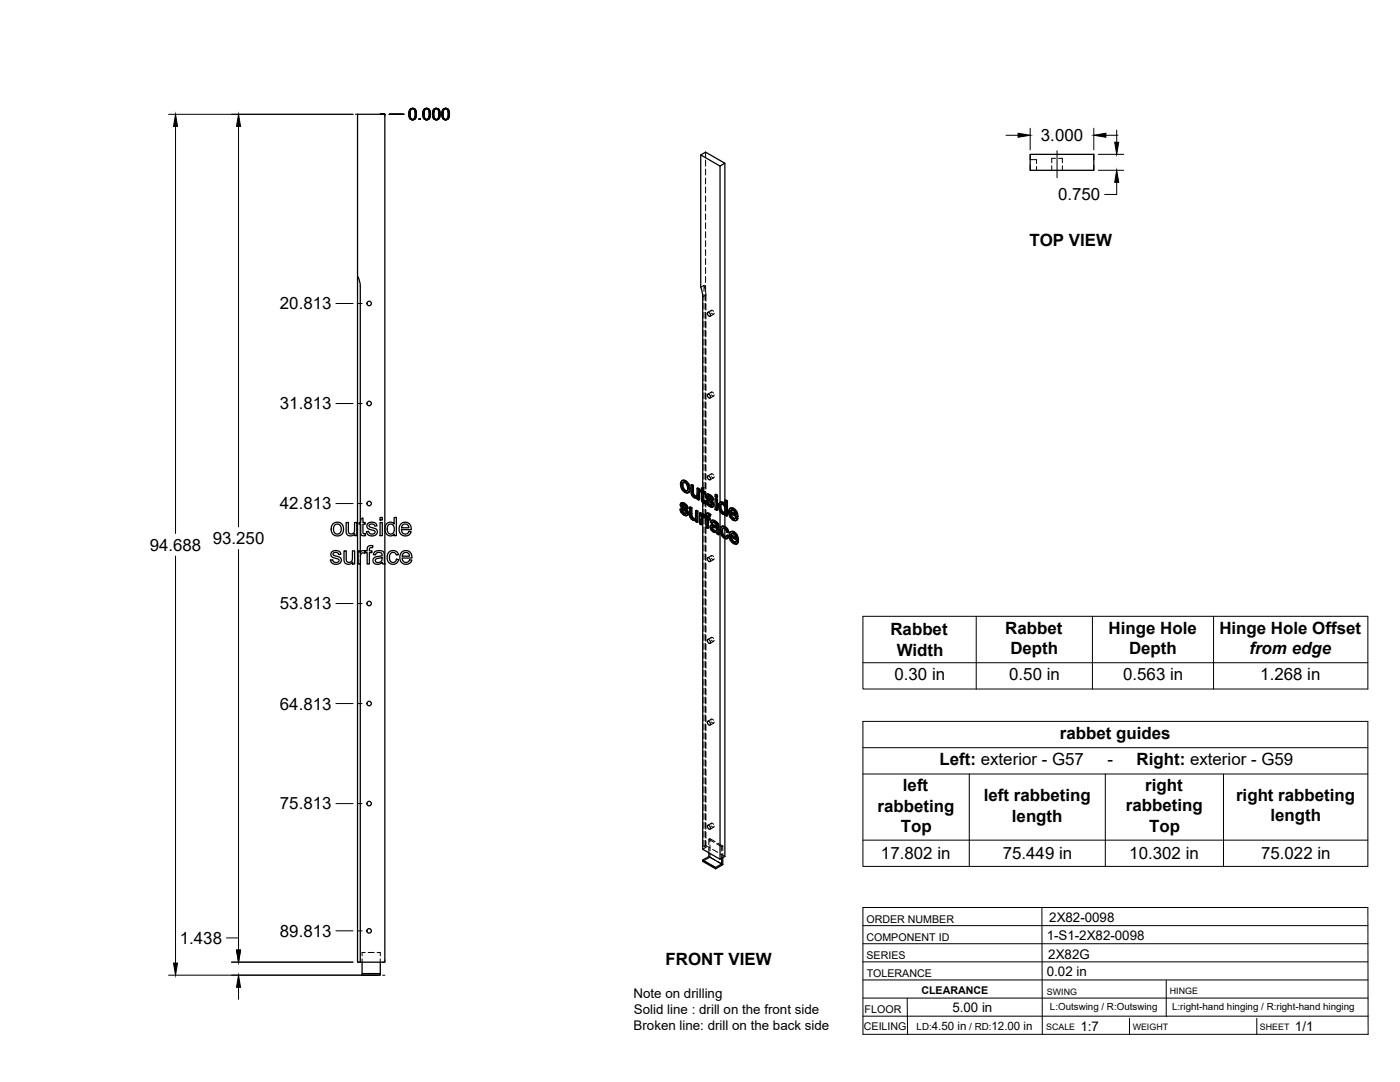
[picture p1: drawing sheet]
<svg xmlns="http://www.w3.org/2000/svg" width="559mm" height="432mm" viewBox="0 0 559 432" stroke-linecap="round" stroke-linejoin="round" font-family="sans-serif">
<!-- layer: Visible -->
<g fill="none" stroke="#000" stroke-width=".51">
<path d="M279.7 61.8l7.7 4.5v134.2M287.4 66.3l1.9-1.1-7.7-4.5-1.9 1.1v52.8l.8 3.8v76.2M289.3 65.2v135.8M411.2 61.6h25.4v6.4h-25.4zM142.7 110.2v273.8h1.1M142.7 110.2v-64.6h10.9v179.3M142.7 110.2l.9 2.3 .2 1.8v94.2M282.5 124.7a.93 .93 0 0 1 .9 .5 .93 .93 0 0 1-.2 1.1l-.8-.9zM282.5 157.3a.93 .93 0 0 1 .9 .6 .93 .93 0 0 1-.2 1l-.8-.9zM272.2 191.8l.8-.2 .7 .2zM272.2 191.8l-.5 .7-.1 .8 .5 1.9 1.6 1.5h.7l.5-.3M272.3 193.6l.3 1.5"/>
<path d="M272.6 195.1l.3-.2 .8 .8-.3 .2zM272.8 192.5l-.2 .9M272.9 194.9l-.3-1.5-.3 .1 .2-.8 .5-.2 .9 .6 .5 1.4-.2 1.4h-.8M273.4 192l1 1a1.92 1.92 0 0 1 1 2M273.7 195.7l.5 .2M273.7 191.8l1.2 1.3M274.6 193.3l.5 1.9 .3-.2-.2 1.2M275.1 195.2l-.2 1.2 .3-.2-.6 .5M275.8 193.5l.7 .4 .3-.2v3.2M276.5 193.9v3.1l.3-.1 .3 .6M276.5 197.1l.3 .6 .3-.2 .5 .4M276.8 197.7l.4 .4h.9l-.3 .1"/>
<path d="M276.8 193.7l-.7-.3-.3 .1v2.9l.3 1.1 .8 1a.97 .97 0 0 0 1.4 .1v.6l.5 .4M277.2 198.1l.6 .1M278.2 194.9l.6 .4 .4-.2v4.3l-.4 .2v-4.3M278.3 198.6l-.3 .2M279.2 195.1l-.7-.4-.3 .2v2.6l-.4 .7M280 195.5l-.5 .1v.6l.5 .3v3.3l.8 1h.8l-.1-.7-.6 .1M280 194.8l.9-.2v1.5M280.6 194.8v1.5l.3-.2 .6 .3M280.6 196.3l.6 .3 .3-.2v.6l-.3 .2v-.6M280.6 199.8l.7 .2M280.7 200l.8 .1M280.9 194.6l-.9 .2v1.1l-.5-.3"/>
<path d="M280.9 197v2.6M281.2 197.2l-.6-.4v2.9l.5 .1M281.6 199.9l.6 .2M282.1 197.3l1.3 .1M282.3 198.3l.1 .3 .3-.2 .2 .4M282.4 198.6l.2 .3a1.16 1.16 0 0 1 1.4 .8l.4 .4M282.4 197.2l-.4 .2M282.5 197.4l.6 .2 .3-.2 .7 .6M282.5 199.9l-.6-.2-.3 .2 .4 1.2 .9 .9a1.24 1.24 0 0 0 1.6 .2M282.5 189.9a.93 .93 0 0 1 .9 .6 .93 .93 0 0 1-.2 1l-.8-.9zM282.6 198v.1M282.6 198.9l1.5 1.4 .3-.2 .4 .7"/>
<path d="M282.7 198.4l-.1-.3-.3 .2 .1-.2 1 .3 .5 1 .6 .2M282.8 197.2l-.9 .3-.2 .9 .4 .8 1.9 1.8-.2 .7M283.1 197.6l.7 .6 .3-.2 .5 .7M283.8 198.2l.5 .7 .3-.2 .2 .8-.3 .1-.2-.7M285.4 199.1l.3-.2 .7 .3-.4 .2zM285.4 197.4l.3-.2 .7 .4-.4 .2zM285.4 199.1v4.2l.6 .4M285.4 197.4v.8l.6 .4M286.4 199.2v4.3l-.4 .2v-4.3M286.4 197.6v.8l-.4 .2v-.8M289.4 199.7l.6 .3 .3-.1v5.9l-.3 .2v-6M290.3 199.9l-.6-.4-.3 .2v2.1l-.4-.7"/>
<path d="M133 209l1.7-.6 1.4 .5 .9 1.2v2.2l-.8 1.1-1.8 .5-1.5-.7-.7-1.6a2.9 2.9 0 0 1 .8-2.6zM133.5 209.6l1.2-.5 .7 .2 .5 .6 .3 1.7-.8 1.4-1.2 .1-.8-.6-.3-1.6zM137.3 219.8h.9v3a1.32 1.32 0 0 0 1.3 1.7 1.32 1.32 0 0 0 1.2-1.8v-2.9h.9v5.3h-.8v-.8a1.86 1.86 0 0 1-2.3 .9 1.86 1.86 0 0 1-1.2-2.1zM138.2 208.5h.8l.1 3.8a1.31 1.31 0 0 0 1.7 .7 1.31 1.31 0 0 0 .7-1.7v-2.8h.9v5.3h-.8v-.8a1.86 1.86 0 0 1-2.2 .8 1.86 1.86 0 0 1-1.2-2zM143 219.8h.7v.8a1.28 1.28 0 0 1 2.1-.6l.8-.2v-1.1a1.56 1.56 0 0 1 2.2-.9l-.1 .8a.81 .81 0 0 0-.9 0 .81 .81 0 0 0-.4 .8v.4h1.1v.7h-1.1v4.6h-.8v-4.6h-.8v-.4l-.3 .7-.8-.2-.7 .5-.2 4h-.8zM143.8 209.2v11.3M144 207.2l.9-.5v1.8h.9v.7h-.9v3.4l.2 .4h.7l.1 .8h-1.3l-.6-.7v-3.9h-.7v-.7h.7zM146.7 209l.9-.5 1.4-.1a1.53 1.53 0 0 1 1.4 1.5l-.8 .1a1.17 1.17 0 0 0-1.2-.9 1.17 1.17 0 0 0-1.1 .8l.4 .5 2.1 .5a1.6 1.6 0 0 1 .7 2.1 1.6 1.6 0 0 1-2 .9l-1.5-.4-.7-1.3 .9-.2 .4 .9 .5 .2 1.3-.2a.73 .73 0 0 0 .3-.9 .73 .73 0 0 0-.9-.4l-1.1-.3a1.41 1.41 0 0 1-1-2.3zM151.7 208.5h.9v5.3h-.9zM151.7 206.5h.9v1h-.9zM154.2 209.1l1.2-.7a1.86 1.86 0 0 1 1.9 .7v-2.6h.9v7.3h-.8v-.7a2.17 2.17 0 0 1-2.7 .5 2.17 2.17 0 0 1-1.1-2.5zM155 209.5l1.3-.3 .9 1v2l-.8 .9-1-.1-.7-.9-.1-1.5z"/>
<path d="M160 209.1a2.46 2.46 0 0 1 2.9-.4 2.46 2.46 0 0 1 1.2 2.7h-3.9l.3 1 .8 .7a1.46 1.46 0 0 0 1.9-1l.9 .1-.5 .9-.9 .7h-1.5l-1.2-.6-.7-1.7 .1-1.2zM160.7 209.5l.6-.3h1l.6 .6 .3 .8h-2.9zM271.4 203.3l.6 .2M271.9 200.7l1.3 .1M272 203.5l.4-.2 .2 .9-.3 .1zM272.1 201.7l.7 .5M272.2 202l.2 .4a1.49 1.49 0 0 1 1.6 .9l.3 .2M272.2 200.6l-.4 .2M272.3 204.3l.7 .7h.8M272.3 200.8l.6 .2 .3-.2 .8 .6M272.4 203.3l-.7-.2-.3 .2 .5 1.3 .8 .8a1.26 1.26 0 0 0 1.6 .2M272.4 202.4l1.5 1.3 .4-.2 .4 .7"/>
<path d="M272.5 201.4l-.1 .1M272.5 201.8l-.1-.3-.3 .2 .1-.2 1 .3 .5 1 .7 .3M272.6 204.2l.7 .6M272.6 200.6l-.8 .2-.3 .9 .4 .9 1.8 1.7 .2 .5-.3 .3M272.9 201l.7 .6 .4-.2 .5 .7M273 205l.6 .1M273.6 201.6l.5 .7 .4-.2 .2 .8-.3 .2-.3-.8M273.7 205.1h-.1M273.9 203.7l.4 .6 .4-.1 .1 .7M274.3 204.3l.2 .8 .3-.2-.2 .6M274.5 205.1l-.2 .5 .3-.1-.4 .3M275.2 202.4l.7 .4 .3-.2v3.2"/>
<path d="M275.9 202.8v3.1l.3-.1 .3 .6M275.9 206l.3 .6 .3-.2 .4 .4M276.2 206.6l.4 .4h.9M276.2 202.6l-.7-.3-.3 .1v3.1l.3 1.1 .8 .8a.97 .97 0 0 0 1.4 .1M276.6 207l.6 .2M277.5 207l-.3 .2M277.6 203.8l.7 .4 .3-.2v4.3l-.3 .2v-4.3M277.7 207.5v.7l.6 .3M277.7 207.6l-.2 .1M278.6 204l-.7-.4-.3 .2v2.7l-.4 .7M279.8 205.1v.6l.7-.5 .4 .1M280 206.4l.2 2.8-.3 .2v-2.2"/>
<path d="M280.1 204.9l-.6-.3-.3 .1v4.3l.7 .4M280.2 205.4l.7-.1 .6 .4M280.3 206.1v.1M280.5 200.5v4.7l-.4 .2v-.5l-.3 .2-.6-.4M280.6 205.4l.6 .5M281 206.6l-.8-.5-.2 .3 .3-.2-.1 .8M281.2 206.5l.6 .3v3.7l.6 .4M281.2 206.5v-.4l-.2 .5M281.2 200.3l.1 .7M281.2 206.5l-.2 .1M282.2 204.9h.9l.6 .4M282.2 200.1l.3-.2 .3 .8-.3 .2z"/>
<path d="M282.4 206.6l.7 .4 .3-.2v.6l-.3 .2v-.6M282.5 204.7l-.5 .2M282.5 200.9l.7 .6h.8M282.7 207.3v3.4l-.3 .2v-3.8l.7 .5M282.7 205.7v.7M282.8 205.1l.6 .4 .3-.2-.4 .8 .1-.6M282.8 200.7l.7 .7M283.1 204.9l-.6-.2-.5 .3-.2 1.2-.6-.3 .6-.1M283.2 201.5l.6 .2M283.3 206.1a.45 .45 0 0 0-.5-.5 .45 .45 0 0 0-.4 .6v.4l.3-.2 .7 .4M283.9 209.6l.7-.2 1.4 .5M283.9 201.7h-.1"/>
<path d="M284.1 210.7l.2 .6 .3-.2 .6 .5M284.1 200.3l.4 .6 .3-.1 .2 .7M284.2 210.4l-.1 .3 .3-.2 .2 .6M284.2 209.4l-.5 .2M284.3 211.3l.5 .5h1h-1M284.3 210.3l-.1 .1M284.4 207.8l.8 .3 .3-.2 .8 .6M284.4 210.3l.8 .3a.72 .72 0 0 1 .8 .6 .72 .72 0 0 1-.5 .8M284.4 210.3l-.2 .1M284.4 210.3v.2M284.5 200.9l.2 .8 .3-.2-.2 .6M284.5 208.4l-.4 .5 .6-.5 1.1 .9a.48 .48 0 0 1 .1 .8 .48 .48 0 0 1-.7-.2l-.9-.3"/>
<path d="M284.6 209.4l-1 .3-.2 1 .7 1.1 1.1 .7a.63 .63 0 0 1 .7 0 .63 .63 0 0 1 .3 .5l.6 .4M284.7 201.7l-.2 .5 .3-.1-.5 .3M284.7 207.6l-.8 .2M285.2 208.1l.8 .6 .3-.2 .4 .5M285.5 207.9l-.8-.3-.9 .3-.3 .5 .6 .5M286 208.7l.4 .5 .3-.2 .2 .7M286.4 209.2l.2 .6 .3-.1 .1 2.9M286.6 209.8l.1 2.9 .3-.1 .1 .6-.3 .2-.1-.6M287.4 204.2v138.7l-6.9-4v-132.8M287.4 202.4l.3 1.4M287.5 200.4h1.2l.6 .6M287.7 201.3h.7l.7 .8 .3 1.1-.2 1.4"/>
<path d="M287.7 201.3l-.3 1.1 .4-.2 .3 1.4M287.7 203.8l.4-.2 .7 .8-.5 .1zM287.8 201.2l-.1 .1M287.8 200.3l-.5 .2M288 201.2l-.2 1M288.1 212l.3 1.4 .3-.2 .7 .8M288.2 210.1l.9 .2 .3-.2 1 1M288.4 213.4l.7 .8h.8M288.4 200.6l.6 .5h.4M288.4 204.6h.8M288.5 209.9l-.6 .3M288.6 210.8l-.2 1"/>
<path d="M288.7 200.4l-.9-.1-.7 .4-.2 2.1 1 2 1 .5 .5-.2v.6l.6 .3M288.8 204.4l.4 .1M289.1 210.3l.9 .8a.88 .88 0 0 1 .7 .5 .88 .88 0 0 1-.1 1l-.5-1.3M289.3 214.9v126.9l-1.9 1.1M289.3 202.6v1.7M289.3 205.2v4.9M289.3 211.1v2.9M289.4 210.1l-.9-.2-.7 .4-.4 .9 .1 1.1 .9 2 1 .7h.7M289.4 205.1l-.2 .2M290 213.7l.7 .4M290.6 212.6l-.6-.3-.6-1.1-.9-.4-.4 1.2 .3-.2 .3 1.4M290.7 214.1l.3-.1-.2 .5-.7 .5z"/>
<path d="M291 214l-.6-.5-.7 .8-.6-.1M291.3 202.9h.9a1.88 1.88 0 0 1 1.9 1.3M291.5 212.3h.9a1.88 1.88 0 0 1 1.9 1.2M291.5 204.3l2.1 1.2-.5-1.4-.9-.6-.6 .3-.1 .5 .3-.2 1.7 1M291.7 213.6l2.1 1.2-.6-1.4-.8-.5h-.4l-.3 .7 .3-.1 1.7 .9M291.8 206.1l.8 .9 .8-.1M291.8 205.1l.3 .9M292 203.5l-.2 .6M292 214.4l.3 .9M292 215.5l.8 .8h.8M292.2 212.9l-.2 .6M292.5 203.1l1 .9a1.94 1.94 0 0 1 1.1 2.1"/>
<path d="M292.6 207l.6 .1M292.7 212.4l1.1 1a1.96 1.96 0 0 1 .9 2M292.8 216.3l.5 .2M292.9 202.9l-.9-.3-1 .6-.2 1.1 .2 1.4 .7 1.1 1.2 .9h.9l.7-.8M293.1 212.2l-1-.2-.9 .7-.2 1.3 .3 1.2 .7 1.1 1.2 .8h.7l.8-.8M293.3 207l-.1 .1M293.5 216.4l-.2 .1M293.6 206.7l.6 .4M293.8 204.3l.4 1.9 .4-.1-.4 .1M293.8 216l.6 .5M293.9 213.7l.5 1.9 .3-.2-.3 .2M294.2 206.4l-2.8-1.5 .4 1.2 .3-.1 .8 .8"/>
<path d="M294.4 215.8l-2.8-1.6 .4 1.3 .3-.2 .8 .9M294.5 206.9l-.7 .8M294.5 206.9l-.6-.4-.7 .6M294.7 216.3l-.7 .8M294.7 216.3l-.6-.5-.8 .7M132.4 220.2l1.2-.5 1.1 .1a1.53 1.53 0 0 1 1.4 1.4l-.9 .1a1.17 1.17 0 0 0-1.1-.9 1.17 1.17 0 0 0-1.2 .9l.3 .3 2.8 1.1a1.85 1.85 0 0 1-.4 2.2 1.85 1.85 0 0 1-2.2 .2l-1.1-.6-.4-1 .9-.1 .3 .7 .7 .4 1.2-.2a.81 .81 0 0 0 .2-1.1 .81 .81 0 0 0-1-.3l-1.2-.4a1.35 1.35 0 0 1-.6-2.3zM143.8 225.1v158.9M149.5 220.3l.7-.4 1.2-.2 1.7 .6 .3 .6 .3 4.2h-.9l-.2-.6-1.3 .6-1.2 .1-.8-.4-.4-.7a1.74 1.74 0 0 1 2-2l.6-.1a.77 .77 0 0 0 1-.8 .77 .77 0 0 0-1-.7l-1.2 .2-.4 .7-.9-.1zM150 223.2l2.5-.7a1.62 1.62 0 0 1-.6 1.7 1.62 1.62 0 0 1-1.9 0l-.2-.5zM153.6 225.1v158.9h-9.8M155.2 220.4l1.2-.6h1.4l.8 .7 .4 .9-.8 .1a1.44 1.44 0 0 0-1.9-.9 1.44 1.44 0 0 0-.9 1.9l.2 1.1 .7 .8 1.3-.1 .6-1.1 .9 .1-.1 .5-.6 .9-.9 .4h-1.4l-.9-.6-.7-2zM160.3 220.5a2.46 2.46 0 0 1 2.9-.5 2.46 2.46 0 0 1 1.2 2.7h-3.9l.2 .9 .8 .8a1.43 1.43 0 0 0 2-1l.9 .1-.5 .9-.9 .7h-1.7l-1-.6-.6-.9-.1-1.1 .1-1z"/>
<path d="M161 220.9l.5-.4h1.1l.6 .5 .3 1h-3zM282.5 222.6a.93 .93 0 0 1 .9 .5 .93 .93 0 0 1-.2 1.1l-.8-.9zM282.5 255.2a.93 .93 0 0 1 .9 .6 .93 .93 0 0 1-.2 1l-.8-.9zM282.5 287.8a.93 .93 0 0 1 .9 .6 .93 .93 0 0 1-.2 1l-.8-.9zM282.5 329.3a.93 .93 0 0 1 .9 .6 .93 .93 0 0 1-.2 1l-.8-.8zM282.9 340.3v1.5l-2.4 1.4v.5l5.1 3v-.5l-5.1-3M282.9 341.8l5.2 3-2.5 1.4M288.1 342.5v2.3M288.5 342.3v2.8l-2.9 1.6M144.5 384v5.2h7.3v-.7h-7.3M151.8 384v4.5"/>
<circle cx="147.3" cy="121.1" r=".9"/>
<circle cx="147.3" cy="161" r=".9"/>
<circle cx="147.3" cy="200.9" r=".9"/>
<circle cx="147.3" cy="240.8" r=".9"/>
<circle cx="147.3" cy="280.8" r=".9"/>
<circle cx="147.3" cy="320.7" r=".9"/>
<circle cx="147.3" cy="371.5" r=".9"/>
</g>
<!-- layer: Hidden -->
<g fill="none" stroke="#000" stroke-width=".4">
<path d="M281.6 60.7v2M281.6 63.9v2.4M281.6 67.5v2.4M281.6 71.1v2.3M281.6 74.6v2.4M281.6 78.2v2.4M411.2 63.7h2.5v1.5M413.7 66.4v1.6M419.8 66.2v1.8M421.3 63.2h-1.5v1.8M422.5 63.2h1.5v1.8M424 66.2v1.8"/>
<path d="M281.6 81.8v2.3M281.6 85.3v2.4M281.6 88.9v2.4M281.6 92.5v2.4M281.6 96.1v2.3M281.6 99.6v2.4M281 113.9l.4 1.3M281 113.9v2.4M281 117.5v2.3M281 113.9l-1.3 .7M281.6 103.2v2.4M281.6 106.8v2.4"/>
<path d="M281.6 110.3v2.4M281.6 113.9v2.4M281.6 117.5v2.4M281.6 116.4l.1 3.8M281 121.1v2.3M281 124.6v2.4M281 128.2v2.4M281 131.8v2.3M281 135.3v2.4M281 138.9v2.4M281.6 121.1v2.3M281.6 124.6v2.4"/>
<path d="M281.6 128.2v2.4M281.6 131.8v2.4M281.6 135.3v2.4M281.6 138.9v2.4M281.7 121.4v2.4M281.7 124.9v2.4M281.7 128.5v2.4M281.7 132.1v2.4M281.7 135.7v2.3M281.7 139.2v2.4M283.8 124.2l.3-.4 .7 .5M284 123.8l-1.5 .9"/>
<path d="M284 125l.7 .5 .4-.5M284.9 125.4l-1.5 .8M281 142.5v2.4M281 146.1v2.3M281 149.6v2.4M281 153.2v2.4M281 156.8v2.4M281.6 142.5v2.4M281.6 146.1v2.3M281.6 149.6v2.4M281.6 153.2v2.4M281.6 156.8v2.4"/>
<path d="M281.7 142.8v2.4M281.7 146.4v2.4M281.7 150v2.3M281.7 153.5v2.4M281.7 157.1v2.4M283.8 156.9l.3-.5 .7 .5M284 156.5l-1.5 .8M284 157.6l.6 .5 .5-.5M284.9 158l-1.5 .9M281 160.3v2.4M281 163.9v2.4M281 167.5v2.4"/>
<path d="M281 171v2.4M281 174.6v2.4M281 178.2v2.4M281.6 160.4v2.3M281.6 163.9v2.4M281.6 167.5v2.4M281.6 171.1v2.3M281.6 174.6v2.4M281.6 178.2v2.4M281.7 160.7v2.3M281.7 164.3v2.3M281.7 167.8v2.4"/>
<path d="M281.7 171.4v2.4M281.7 175v2.3M281.7 178.5v2.4M271.9 193.1l.5 1.9-.3 .2M272.4 195l1.3 1.3-.3 .2M272.5 191.6l-.9 1.7M272.8 192.5l-.2 .1M272.9 192.4h.8l-.3 .2M273.7 192.4l.8 .9-.3 .2M273.7 196.3l.9 .3-.3 .2M274.5 195.8l-.3 .1M274.5 193.3l.3 1.4-.4 .2"/>
<path d="M274.8 194.7l-.1 .8-.5 .4M274.9 196.5l-.3 .1M276.1 193.4l.1 3.3-.3 .2M276.2 196.7l.2 .7-.3 .1M276.4 197.4l.4 .6-.3 .2M276.8 198l.6 .5-.3 .1M277.4 198.5l.8 .2 .4-.3-.3 .2M278.1 198.1h.1M278.3 198l-.4 .2M278.4 198.6h-.1M278.4 197.8l-.3 .3M278.5 194.7v2.8l-.4 .5"/>
<path d="M278.6 198.4v.7l-.3 .1M278.6 199.1l.6 .3M279.8 196l.5 .3-.3 .2M279.8 195.5v.5l-.3 .2M280 195.5l.3 .2M280.3 196.3l.1 3.4-.4 .2M280.3 194.6v1.1l-.3 .2M280.4 199.7l.2 .5-.3 .1M280.5 194.6v2.4M280.5 198.2v2.3M280.6 196.8l.3-.2v.4M280.9 196.6l.6 .4"/>
<path d="M281 181.8v2.4M281 185.3v2.4M281 188.9v2.4M281 192.5v2.4M281 196v2.4M281 199.6v2.4M281.6 181.8v2.4M281.6 185.4v2.3M281.6 188.9v2.4M281.6 192.5v2.4M281.6 196.1v2.4M281.6 199.6v2.4"/>
<path d="M281.7 182.1v2.4M281.7 185.7v2.4M281.7 189.3v2.3M281.7 192.8v2.4M281.7 196.4v2.4M281.7 200v2.4M281.9 199.7l.5 1.3-.3 .2M282 197.9l.2 .6-.4 .2M282.1 197.4l-.4 .6M282.2 198.5l.4 .7-.4 .1M282.3 197.2l-.5 .4M282.5 198l.3-.2-.2 .2"/>
<path d="M282.6 199.2l1.6 1.5-.4 .2M282.7 197.9l-.3 .2M282.8 197.8l.6 .2-.3 .2M283.4 198l.6 .5-.3 .2M283.8 189.5l.3-.4 .7 .4M284 189.1l-1.5 .8M284 190.2l.6 .5 .5-.4M284 198.5l.2 .7-.3 .2M284.2 199.2l.6 .3M284.9 190.7l-1.5 .8M285.7 197.2v.9l-.3 .1M285.7 198.9v1.5"/>
<path d="M285.7 198.1l.7 .3M289.7 199.5v2.1l-.3 .2M143.8 208.5v.7M271.7 203.1l.5 1.3-.3 .2M271.8 201.3l.2 .6-.3 .2M271.9 200.8l-.4 .6M272 201.9l.4 .7-.3 .2M272.1 200.6l-.5 .4M272.2 204.4l1.1 1-.3 .1M272.3 201.4l.3-.1-.1 .1M272.4 202.6l1.6 1.5-.3 .2M272.6 201.3l-.4 .2"/>
<path d="M272.6 201.3l.6 .1-.3 .2M273.2 201.4l.6 .6-.3 .1M273.3 205.4l.8 .3-.3 .1M273.8 202l.3 .6-.4 .2M274 204.9l-.2 .1M274 204.1l.2 .5-.3 .2M274 204.9l-.3 .2 .3-.2M274.1 202.6l.6 .3M274.2 204.6l-.2 .3M274.5 205.6l-.4 .1M275.5 202.3l.1 3.3-.3 .2M275.6 205.6l.2 .7-.3 .2"/>
<path d="M275.8 206.3l.4 .6-.3 .2M276.2 206.9l.6 .5-.3 .2M276.8 207.4l.7 .2 .5-.3-.2 .2M277.5 207h.1M277.7 206.9l-.4 .2M277.8 206.7l-.3 .3M277.9 203.6v2.8l-.4 .5M278 207.3v.7l-.3 .2M278 208l.6 .3M279.5 207.3v1.6l-.3 .1M279.5 208.9l.7 .3M279.5 204.6v1.5"/>
<path d="M280.1 206.1l.8-.1-.3 .2M280.1 205.4v.1M280.2 206.1l.3-.2-.2 .2M280.4 205.2l-.6 .5M280.5 205.2v.9M280.6 200.2l.6 .4-.4 .2M280.9 206l.4 .4M281 203.2v2.4M281 206.8v2.3M281 210.3v2.4M281 213.9v2.4M281 217.5v2.4"/>
<path d="M281.2 200.6l.4 .2M281.2 206.1l.3-.1-.2 .4M281.5 205.7v.1M281.5 206.3l.6 .3-.3 .2M281.5 206l-.2 .4M281.5 205.7l-.3 .3M281.6 203.2v2.4M281.6 206.8v2.4M281.6 210.4v2.3M281.6 213.9v2.4M281.6 217.5v2.4M281.7 203.5v2.4"/>
<path d="M281.7 207.1v2.4M281.7 210.7v2.4M281.7 214.2v2.4M281.7 217.8v2.4M281.8 205.8l.3 .2M282.1 209.1v1.2l-.3 .2M282.1 210.3l.6 .4M282.1 206.6v1.3M282.2 205l-.1 1-.3 .2M282.3 204.7l-.5 .4M282.4 201l1.1 1-.3 .1M282.4 207.1l.3-.2v.4"/>
<path d="M282.5 205.7l.4-.2-.2 .2M282.7 206.9l.7 .5M282.9 205.5l.4 .1-.4 .2M283.3 205.6l.3 .3M283.5 202l.8 .2-.3 .2M283.7 210.1l.4 1.1-.4 .2M283.8 209.6l-.4 .7M283.8 208.3l.7 .4M284 209.5l-.5 .3M284.1 211.2l.9 .9-.3 .2M284.1 201.5h-.1M284.1 207.7l-.6 .7"/>
<path d="M284.2 200.7l.1 .5-.3 .2M284.2 201.5l-.3 .2 .2-.2M284.2 207.6l-.4 .3M284.3 201.2l-.2 .3M284.4 208.4l.4-.1-.3 .1M284.5 210.2l.2-.1zM284.5 210.2l-.2 .1M284.6 210.1l-.4 .2M284.6 202.2h-.3M284.7 210.1l1.6 .5-.3 .2M284.8 208.3l.6 .1-.3 .2M285 212.1l.7 .2-.3 .2"/>
<path d="M285.4 208.4l.7 .7-.3 .2M285.7 212.3h.7l-.4 .1M285.7 201.6v1.6l-.3 .1M285.7 203.2l.7 .3M286 209.9l.3 .1M286 211.7l-.3 .2M286.1 209.1l.2 .7-.3 .2M286.2 211.5l-.4 .3M286.3 210.6l-.1 .9-.3 .2M286.3 209.8l-.3 .4M286.4 212.3l.1 .6-.3 .1M286.5 212.9l.6 .3"/>
<path d="M287.1 201.8l.2 1.3-.3 .2M287.3 200.7l-.2 1.1-.3 .2M287.3 203.1l.6 1.1-.3 .2M287.4 200.5v1.2M287.4 202.9v1.3M287.6 200.4l-.6 .5M287.7 211.4l.5 2-.3 .2M287.9 204.2l.8 .8-.3 .1M287.9 210.3l-.2 1.1-.3 .2M288 201.1h.7l-.3 .2M288 201.1l-.2 .1M288 201.1v.1"/>
<path d="M288.1 201.1l-.3 .1M288.2 213.4l1.2 1.3-.3 .1M288.2 210l-.6 .5M288.6 210.8l-.2 .1M288.7 210.7l.8 .1-.4 .1M288.7 205l.7 .1 .4-.2-.4 .2M288.7 201.1l.8 .8-.4 .2M289.3 201v1.6M289.3 204.3v.9M289.3 210.1v1M289.3 214v.9M289.4 201.1l.3 .5"/>
<path d="M289.4 214.7l1.1 .1M289.5 210.8l.5 .5-.3 .2M289.5 201.9l.3 1.5-.4 .2M289.5 205.1h-.1M289.8 203.4l-.2 .8-.4 .3 .3-.1M289.8 204.9v.6l-.4 .2M289.8 205.5l.5 .3M290 211.3l.3 .8-.3 .2M290 214.1l-.1 .1M290.3 212.1l.6 .3M290.4 213.5l-.7 .8M291.1 204.1l.5 1.9-.3 .2"/>
<path d="M291.3 213.5l.5 1.9-.3 .2M291.4 204.9l.4-.2v.4M291.6 206l1.3 1.4-.3 .2M291.6 202.7l-.8 1.6M291.6 214.2l.4-.2v.4M291.8 204.7l2.7 1.6M291.8 215.4l1.3 1.3-.3 .2M291.8 212.1l-.8 1.6M292 214l2.7 1.6M292 203.5l-.2 .1M292.1 203.4l.8 .1-.4 .1M292.2 212.9h-.2"/>
<path d="M292.3 212.7l.8 .1-.4 .2M292.9 203.5l.7 .8-.3 .2M292.9 207.4l1.1 .2-.4 .2M293.1 212.8l.7 .9-.3 .2M293.1 216.7l1.1 .3-.4 .2M293.4 206.9h.1M293.5 205.1l.4 .2M293.6 206.9l-.3 .1 .2-.1M293.6 216.3h.1M293.6 204.3l.3 1-.3 .2M293.7 216.3l-.2 .1M293.7 214.4l.4 .3"/>
<path d="M293.8 216.2l-.3 .2M293.8 213.7l.3 1-.3 .1M293.9 206.5l-.4 .4M294.1 215.8l-.4 .5M294.1 207.5l-.1 .1M294.3 216.9l-.1 .1M143.8 220.5v1.7M143.8 223.4v1.7M153.6 224.9v.2M281 221.1v2.3M281 224.6v2.4M281 228.2v2.4"/>
<path d="M281 231.8v2.3M281 235.4v2.3M281 238.9v2.4M281.6 221.1v2.4M281.6 224.6v2.4M281.6 228.2v2.4M281.6 231.8v2.4M281.6 235.4v2.3M281.6 238.9v2.4M281.7 221.4v2.4M281.7 225v2.4M281.7 228.5v2.4"/>
<path d="M281.7 232.1v2.4M281.7 235.7v2.4M281.7 239.3v2.3M283.8 222.1l.4-.4 .6 .5M284 221.7l-1.5 .9M284 222.9l.7 .5 .4-.5M284.9 223.3l-1.5 .8M281 242.5v2.4M281 246.1v2.3M281 249.6v2.4M281 253.2v2.4M281 256.8v2.4"/>
<path d="M281.6 242.5v2.4M281.6 246.1v2.4M281.6 249.6v2.4M281.6 253.2v2.4M281.6 256.8v2.4M281.7 242.8v2.4M281.7 246.4v2.4M281.7 250v2.3M281.7 253.6v2.3M281.7 257.1v2.4M283.8 254.8l.3-.5 .7 .5M284 254.4l-1.5 .8"/>
<path d="M284 255.5l.6 .5 .5-.5M284.9 255.9l-1.5 .9M281 260.4v2.3M281 263.9v2.4M281 267.5v2.4M281 271.1v2.4M281 274.6v2.4M281 278.2v2.4M281.6 260.4v2.3M281.6 263.9v2.4M281.6 267.5v2.4M281.6 271.1v2.4"/>
<path d="M281.6 274.7v2.3M281.6 278.2v2.4M281.7 260.7v2.4M281.7 264.3v2.3M281.7 267.8v2.4M281.7 271.4v2.4M281.7 275v2.4M281.7 278.6v2.3M281 281.8v2.4M281 285.3v2.4M281 288.9v2.4M281 292.5v2.4"/>
<path d="M281 296.1v2.4M281 299.6v2.4M281.6 281.8v2.4M281.6 285.4v2.3M281.6 288.9v2.4M281.6 292.5v2.4M281.6 296.1v2.4M281.6 299.7v2.3M281.7 282.1v2.4M281.7 285.7v2.4M281.7 289.3v2.4M281.7 292.8v2.4"/>
<path d="M281.7 296.4v2.4M281.7 300v2.4M283.8 287.4l.3-.4 .7 .4M284 287l-1.5 .8M284 288.1l.6 .5 .5-.4M284.9 288.6l-1.5 .8M281 303.2v2.4M281 306.8v2.4M281 310.3v2.4M281 313.9v2.4M281 317.5v2.4M281.6 303.2v2.4"/>
<path d="M281.6 306.8v2.4M281.6 310.4v2.4M281.6 313.9v2.4M281.6 317.5v2.4M281.7 303.6v2.3M281.7 307.1v2.4M281.7 310.7v2.4M281.7 314.3v2.4M281.7 317.8v2.4M281 337.7l.7 .5M281 321.1v2.3M281 324.6v2.4"/>
<path d="M281 328.2v2.4M281 331.8v2.4M281 335.4v2.3M281.6 321.1v2.4M281.6 324.7v2.3M281.6 328.2v2.4M281.6 331.8v2.4M281.6 335.4v2M281.6 337.4l-.6 .3M281.6 337.4l1.8 1M281.7 321.4v2.4M281.7 325v2.4"/>
<path d="M281.7 328.5v2.4M281.7 332.1v2.4M281.7 335.7v2.5M281.7 338.2l-1.2 .7M282.9 338.2v2.1M282.9 334.9l2.1 1.2M283.4 336v-1.3l-.5 .2v2.1M283.4 337.2v2.4M283.4 334.7l2 1.2M283.8 329l.3-.5 .7 .5M284 328.5l-1.5 .9M284 329.6l.6 .5 .5-.4"/>
<path d="M284.4 339l2.1 1.2M284.9 330.1l-1.5 .8M286 336.7l2.1 1.2 .4-.3M286.4 336.5l2.1 1.1M288.1 337.9v1.7M288.5 337.6v1.8M283.4 342.1l-2.9 1.6M283.4 340.8v1.3M283.4 342.1l2 1.2M286.4 343.9l2.1 1.2M287.5 340.8l1.8 1M288.1 340.8v1.7"/>
<path d="M288.5 340.6v1.7M144.5 382.7v1.3M145.8 380.1h-1.3v1.3M147 380.1h2.4M150.5 380.1h1.3v1.3M151.8 382.7v1.3"/>
</g>
<!-- layer: Reference -->
<g fill="none" stroke="#000" stroke-width=".4">
<path d="M141.8 45.6h.9v.9M151.8 45.6h1.8M152.7 45.6h.9v.9M411.2 61.6v2.1M411.2 65.8v2.2M436.6 61.6v2.1M436.6 65.8v2.2M142.7 121.1h1.8M142.7 161h1.8M142.7 201h1.8M142.7 240.9h1.8M142.7 280.8h1.8"/>
<path d="M142.7 320.7h1.8M142.7 371.5h1.8M142.7 383.1v.9h.9M152.7 389.2h.9M153.6 383.1v.9h-.9"/>
</g>
<!-- layer: Hidden Narrow -->
<path d="M281.7 117.7l-1.2 .7M276.1 196l-.3 .2M278.5 197l-.3 .2M280.3 198.8l-.3 .1M273.3 203.5l-.3 .1M275.5 204.9l-.3 .2M277.9 205.9l-.3 .2M282.1 205.6l-.3 .2M283.5 200.1l-.3 .1M285.3 210.3l-.3 .2M286.3 210.9l-.3 .2" fill="none" stroke="#000" stroke-width=".4"/>
<!-- layer: Visible Narrow -->
<path d="M276.8 196.1l-.3 .2M280.9 199.2l-.3 .1M283.5 199.3l-.3 .2M273.3 202.7l-.3 .2M276.2 205l-.3 .2M282.7 206l-.3 .2M285.2 209.6l-.3 .2M287 210.4l-.4 .1M287 211.3l-.4 .2" fill="none" stroke="#000" stroke-width=".4"/>
<!-- layer: Titleblock -->
<path d="M344.4 362.2h201.6l.1 50.6h-201.7zM344.4 376.6h201.6M344.4 369.4h201.6M415.9 362.2l.1 50.6M344.4 383.9h201.6M344.4 398.3h201.6M344.4 391.1h201.6M362.1 398.3l.1 14.4M465.5 391.3v14.4M344.4 405.5h201.7M450.8 406.4v6.4M501.6 406.4v6.4" fill="none" stroke="#000" stroke-width=".4"/>
<!-- layer: Custom Tables -->
<path d="M344.4 246h201.6v29h-201.6zM389.7 246v29M436 246v29M484.4 246v29M344.4 264.5h201.6M344.4 287.9h201.6v57.9h-201.6zM344.4 298.4h201.6M344.4 308.9h201.6M386.9 308.9v36.9M441.2 308.9v36.9M488.4 308.9v36.9M344.4 335.3h201.6" fill="none" stroke="#000" stroke-width=".4"/>
<!-- layer: FD_Dimensions -->
<g fill="none" stroke="#000" stroke-width=".4">
<path d="M67.3 45.6h73.6M70.1 50.4v162.5M95.2 50.4v159.9M155.4 45.6h5.8M401.5 54h4.9M411.2 51.2v8.6M436.6 51.2v8.6M441.4 54h4.8M445.7 51.9v4.9M438.4 61.6h10.1M438.4 67.9h10.1M445.7 72.8v4.8h-4.8"/>
<path d="M134.1 121.1h6.8M134.1 161h6.8M95.2 219.3v159.8M134.1 201h6.8M70.1 221.9v162.4M134.1 240.9h6.8M134.1 280.8h6.8M134.1 320.7h6.8M90.4 374.3h4.8M134.1 371.5h6.8M67.3 389.2h83.6M92.4 384h48.5"/>
<path d="M95.2 394v4.8"/>
</g>
<path d="M70.1 45.6l.8 4.8h-1.6zM95.2 45.6l.8 4.8h-1.6zM406.4 53.2l4.8 .8-4.8 .8zM436.6 54l4.8-.8v1.6zM444.9 56.8h1.6l-.8 4.8zM445.7 67.9l.8 4.9h-1.6zM94.4 379.1h1.6l-.8 4.9zM69.3 384.3h1.6l-.8 4.9zM95.2 389.2l.8 4.8h-1.6z" fill="#000" stroke="#000" stroke-width=".4"/>
<!-- layer: Smart Centers -->
<path d="M421.9 60.1v10.9" fill="none" stroke="#000" stroke-width=".4"/>
<g font-size="6.7">
<text x="162.9" y="48">0.000</text>
<text x="415.5" y="56.3">3.000</text>
<text x="422.3" y="80">0.750</text>
<text x="410.9" y="98.2">TOP VIEW</text>
<text x="111.7" y="123.5">20.813</text>
<text x="111.7" y="163.4">31.813</text>
<text x="111.7" y="203.3">42.813</text>
<text x="59.8" y="219.8">94.688</text>
<text x="84.9" y="217.1">93.250</text>
<text x="111.7" y="243.2">53.813</text>
<text x="355.4" y="253.6">Rabbet</text>
<text x="401.2" y="252.9">Rabbet</text>
<text x="442.5" y="252.9">Hinge Hole</text>
<text x="486.7" y="252.9">Hinge Hole Offset</text>
<text x="357.9" y="261.6">Width</text>
<text x="403.3" y="261">Depth</text>
<text x="450.6" y="261">Depth</text>
<text x="498.7" y="261">from edge</text>
<text x="357" y="271.4">0.30 in</text>
<text x="402.8" y="271.4">0.50 in</text>
<text x="448.3" y="271.4">0.563 in</text>
<text x="503" y="271.4">1.268 in</text>
<text x="111.7" y="283.1">64.813</text>
<text x="423" y="294.8">rabbet guides</text>
<text x="375" y="305.4">Left: exterior - G57</text>
<text x="442.1" y="305.4">-</text>
<text x="453.7" y="305.4">Right: exterior - G59</text>
<text x="360.4" y="315.8">left</text>
<text x="457.1" y="315.8">right</text>
<text x="111.7" y="323">75.813</text>
<text x="350.3" y="323.9">rabbeting</text>
<text x="392.7" y="319.8">left rabbeting</text>
<text x="449.4" y="323.8">rabbeting</text>
<text x="493.4" y="319.8">right rabbeting</text>
<text x="403.9" y="327.9">length</text>
<text x="507" y="327.8">length</text>
<text x="359.5" y="331.9">Top</text>
<text x="458.6" y="331.9">Top</text>
<text x="351.6" y="342.9">17.802 in</text>
<text x="400.2" y="342.9">75.449 in</text>
<text x="450.8" y="342.9">10.302 in</text>
<text x="503.4" y="342.9">75.022 in</text>
<text x="71.8" y="376.7">1.438</text>
<text x="111.7" y="373.8">89.813</text>
<text x="265.7" y="385.2">FRONT VIEW</text>
</g>
<g font-size="5.3">
<text x="418.8" y="368">2X82-0098</text>
<text x="417.8" y="375.1">1-S1-2X82-0098</text>
<text x="418.4" y="382.6">2X82G</text>
<text x="417.8" y="389.5">0.02 in</text>
<text x="252.9" y="398.4">Note on drilling</text>
<text x="253" y="404.9">Solid line : drill on the front side</text>
<text x="380.1" y="404">5.00 in</text>
<text x="252.9" y="411.2">Broken line: drill on the back side</text>
<text x="431.3" y="411.5">1:7</text>
<text x="516.9" y="411.5">1/1</text>
</g>
<g font-size="4.6">
<text x="371.9" y="411.2">4.50 in</text>
<text x="395.8" y="411.2">12.00 in</text>
</g>
<g font-size="4.3">
<text x="345.8" y="368.4">ORDER NUMBER</text>
<text x="345.8" y="375.5">COMPONENT ID</text>
<text x="345.8" y="382.7">SERIES</text>
<text x="345.9" y="389.9">TOLERANCE</text>
<text x="367.7" y="396.7">CLEARANCE</text>
<text x="345.1" y="404.3">FLOOR</text>
<text x="344.8" y="411.1">CEILING</text>
</g>
<g font-size="3.9">
<text x="419.1" y="403.1">L:Outswing / R:Outswing</text>
<text x="467.8" y="403.1">L:right-hand hinging / R:right-hand hinging</text>
<text x="365.9" y="411.2">LD:</text>
<text x="386.9" y="411.2">/ RD:</text>
</g>
<g font-size="3.5">
<text x="417.9" y="397">SWING</text>
<text x="466.9" y="396.9">HINGE</text>
<text x="417.5" y="410.9">SCALE</text>
<text x="452.1" y="410.9">WEIGHT</text>
<text x="502.9" y="410.9">SHEET</text>
</g>
</svg>
